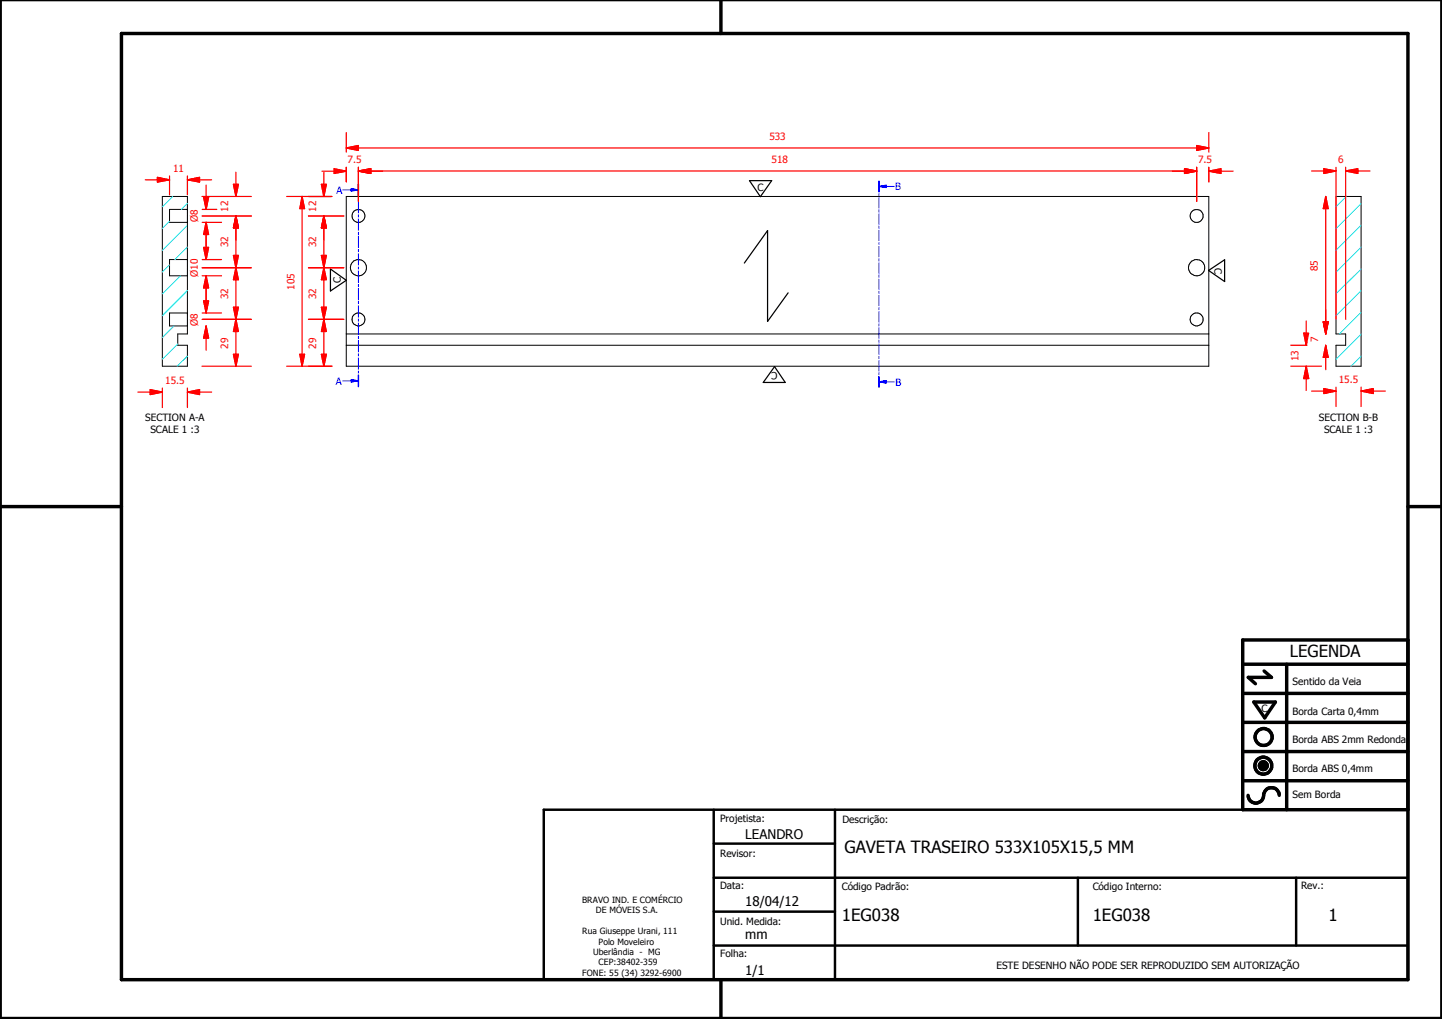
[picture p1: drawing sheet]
<svg xmlns="http://www.w3.org/2000/svg" width="297mm" height="210mm" viewBox="0 0 297 210" stroke-linecap="round" stroke-linejoin="round" font-family="sans-serif">
<g fill="none" stroke="#000" stroke-width=".21">
<path d="M33.4 40.5h5.2v28.3h-2v2.3h2v4.3h-5.2zM38.6 53.5h-3.7v3.3h3.7M38.6 43.1h-3.7v2.7h3.7M71.3 40.5h177.7v34.9h-177.7zM275.2 40.5h5.2v34.9h-5.2v-4.3h2v-2.3h-2zM38.6 64.5h.1M38.6 64.5h-3.7v2.6h3.7M71.3 68.8h177.7M71.3 71.1h177.7M259.4 157.6l1.6 .1zM259.4 157.7l1.6 .1zM259.4 157.8l1.6 .1z"/>
<path d="M259.4 157.9h1.6v.1zM259.4 157.9l1.6 .1h-1.5zM259.4 157.6h1.6zM259.5 158h1.5zM259.5 158l1.4 .1zM259.5 157.5l1.5 .1zM259.5 158.1h1.4zM259.5 157.4l1.5 .1zM259.5 158.1l1.4 .1zM259.5 157.3l1.4 .1zM259.6 158.2h1.3zM259.6 158.2h1.2z"/>
<path d="M259.6 157.2l1.3 .1zM259.6 158.2l1.2 .1zM259.6 157.2h1.3zM259.7 158.3h1.1zM259.7 158.3l1 .1zM259.7 157.1l1.1 .1zM259.7 157.1h1.1zM259.8 158.4h.9zM259.8 158.4h.8zM259.8 157.1h1zM259.8 157.1h.9zM259.8 158.4l.8 .1z"/>
<path d="M259.8 157l.9 .1zM259.8 157h.8zM259.9 158.5h.7zM259.9 158.5h.6zM259.9 157h.7zM260 158.5h.5zM260 158.5h.4zM260 157h.6zM260.1 158.5h.3zM260.1 158.5h.2zM260.1 156.9l.4 .1zM260.1 156.9h.3z"/>
<path d="M260.1 156.9h.2z"/>
<circle cx="73.8" cy="55.1" r="1.67"/>
<circle cx="73.8" cy="44.5" r="1.32"/>
<circle cx="246.5" cy="55.1" r="1.68"/>
<circle cx="246.5" cy="44.5" r="1.34"/>
<circle cx="73.8" cy="65.8" r="1.34"/>
<circle cx="246.5" cy="65.8" r="1.34"/>
</g>
<g fill="#000">
<path d="M259.4 157.6h1.6zM259.5 157.5l1.5 .1zM259.5 157.4l1.5 .1zM259.5 157.3l1.4 .1zM259.6 157.2l1.3 .1zM259.6 157.2h1.3zM259.7 157.1l1.1 .1zM259.7 157.1h1.1zM259.8 157.1h1zM259.8 157.1h.9zM259.8 157l.9 .1zM259.8 157h.8z"/>
<path d="M259.9 157h.7zM260 157h.6zM260.1 156.9l.4 .1zM260.1 156.9h.3zM260.1 156.9h.2zM260.1 158.5h.2zM260 158.5h.4zM260.1 158.5h.3zM259.9 158.5h.6zM260 158.5h.5zM259.8 158.4l.8 .1zM259.9 158.5h.7z"/>
<path d="M259.8 158.4h.8zM259.7 158.3l1 .1zM259.8 158.4h.9zM259.6 158.2l1.2 .1zM259.7 158.3h1.1zM259.6 158.2h1.2zM259.5 158.1l1.4 .1zM259.6 158.2h1.3zM259.5 158l1.4 .1zM259.5 158.1h1.4zM259.4 157.9l1.6 .1h-1.5zM259.5 158h1.5z"/>
<path d="M259.4 157.6l1.6 .1zM259.4 157.7l1.6 .1zM259.4 157.8l1.6 .1zM259.4 157.9h1.6v.1z"/>
</g>
<g fill="none" stroke="#000" stroke-width=".71">
<path d="M148.5 0v6.9M297 -.1v209.9h-297v-209.9M25 6.9h265v194.9h-265zM0 104.4h25M290 104.4h7M256 136.8h34M260.4 138.2l1.5 1.3h-4.8l1.5 1.3M265 136.8v30M290 131.8h-34v35h34M256 154.8h34M256 148.8h34M256 142.8h34"/>
<path d="M258.3 144.6h4.4l-2.2 3.3zM256 160.8h34M257.1 163.8a1.62 1.62 0 0 0 1.8 1.6 1.62 1.62 0 0 0 1.4-1.9 1.63 1.63 0 0 1 1.7-1.2 1.63 1.63 0 0 1 1.5 1.5M148.5 201.8v8"/>
<circle cx="260.2" cy="157.7" r="1.76"/>
<circle cx="260.2" cy="157.7" r=".82"/>
<circle cx="260.3" cy="151.8" r="1.76"/>
</g>
<path d="M112 166.8h178v35h-178zM147 173.8h25M147 166.8v35M172 166.8v35M147 194.8h143M147 180.8h143M147 187.8h25M222 180.8v14M267 180.8v14" fill="none" stroke="#000" stroke-width=".51"/>
<g fill="none" stroke="#00f" stroke-width=".21">
<path d="M72.3 39.1h1.5M73.8 37.9v2.4M73.8 40.7v.4M73.8 41.5v2.4M73.8 44.2v.5M73.8 45.1v2.4M73.8 47.8v.5M73.8 48.6v2.4M73.8 51.4v.5M73.8 52.2v2.4M73.8 55v.4M73.8 55.8v2.4"/>
<path d="M73.8 58.6v.4M73.8 59.4v2.4M73.8 62.1v.5M73.8 62.9v2.5M73.8 65.7v.5M73.8 66.5v2.4M73.8 69.3v.4M73.8 70.1v2.4M73.8 72.9v.4M73.8 73.7v2.4M73.8 76.5v.4M73.8 77.3v2.3"/>
</g>
<path d="M73.8 37.9v2.4M73.8 77.3v2.3" fill="none" stroke="#00f" stroke-width=".3"/>
<path d="M72.3 38.9l1.5 .2-1.5 .3z" fill="#00f"/>
<path d="M70.6 39.1h1.7M72.3 38.9l1.5 .2-1.5 .3zM72.3 78.4h1.5" fill="none" stroke="#00f" stroke-width=".21"/>
<path d="M72.3 78.2l1.5 .2-1.5 .3z" fill="#00f"/>
<g fill="none" stroke="#00f" stroke-width=".21">
<path d="M181.1 37.3v2.2M181.1 39.9v.4M181.1 38.4h1.4M181.1 40.7v2.1M181.1 43.2v.5M181.1 44.1v2.1M181.1 46.6v.4M181.1 47.4v2.2M181.1 50v.4M181.1 50.8v2.1M181.1 53.3v.5M181.1 54.1v2.2"/>
<path d="M181.1 56.6v.5M181.1 57.5v2.1M181.1 60v.5M70.6 78.4h1.7M72.3 78.2l1.5 .2-1.5 .3zM181.1 60.8v2.2M181.1 63.4v.4M181.1 64.2v2.1M181.1 66.7v.4M181.1 67.5v2.2M181.1 70.1v.4M181.1 70.9v2.1"/>
<path d="M181.1 73.4v.5M181.1 74.3v2.1M181.1 76.8v.4M181.1 77.6v2.2"/>
</g>
<path d="M34.9 54.6l-1.5 1.4M34.9 45.6l-1.5 1.5M35.6 40.5l-2.2 2.1M37.2 56.8l-3.8 3.7M38.4 46.6l-5 5M38.6 59.9l-5.2 5.1M38.6 50.9l-2.6 2.6M38.6 41.9l-1.2 1.2M35.9 67.1l-2.5 2.5M36.6 70.9l-3.2 3.1M38.6 73.4l-2.1 2" fill="none" stroke="#0ff" stroke-width=".21"/>
<path d="M181.1 37.3v2.2M181.1 77.6v2.2" fill="none" stroke="#00f" stroke-width=".3"/>
<path d="M181.1 38.4l1.4-.3v.6z" fill="#00f"/>
<path d="M181.1 38.4l1.4-.3v.6zM182.5 38.4h1.7M181.1 78.7h1.4" fill="none" stroke="#00f" stroke-width=".21"/>
<path d="M181.1 78.7l1.4-.3v.5z" fill="#00f"/>
<path d="M181.1 78.7l1.4-.3v.5zM182.5 78.7h1.7" fill="none" stroke="#00f" stroke-width=".21"/>
<path d="M277.3 40.5l-2.1 2.1M280.4 59.9l-5.2 5.1M280.4 55.4l-5.2 5.1M280.4 50.9l-5.2 5.1M280.4 46.4l-5.2 5.2M280.4 41.9l-5.2 5.2M280.4 73.4l-2.1 2M280.4 68.8l-5.2 5.2M280.4 64.3l-4.5 4.5" fill="none" stroke="#0ff" stroke-width=".21"/>
<path d="M154.4 37.2h4.6l-2.4 3.3zM68.1 55.4l3.2 2.3-3.2 2.2zM153.3 54.2l4.8-6.7v18.7l4.2-5.9M249 55.7l3.3-2.2v4.5zM159.6 75.5l2.2 3.3h-4.6z" fill="none" stroke="#000" stroke-width=".25"/>
<path d="M68.8 35.3h2.5" fill="none" stroke="#f00" stroke-width=".25"/>
<path d="M68.8 34.8l2.5 .5-2.5 .4z" fill="#f00"/>
<path d="M68.8 34.8l2.5 .5-2.5 .4zM73.8 35.3h2.6" fill="none" stroke="#f00" stroke-width=".25"/>
<path d="M73.8 35.3l2.6-.5v.9z" fill="#f00"/>
<path d="M66.3 35.3h2.5M71.3 34.5v3M73.8 35.3l2.6-.5v.9zM73.8 34.5v7M73.8 35.2h2.6M76.4 35.3h2.4" fill="none" stroke="#f00" stroke-width=".25"/>
<path d="M73.8 35.2l2.6-.4v.9z" fill="#f00"/>
<path d="M73.8 35.2l2.6-.4v.9zM244 35.2h2.5" fill="none" stroke="#f00" stroke-width=".25"/>
<path d="M244 34.8l2.5 .4-2.5 .5z" fill="#f00"/>
<path d="M73.8 34.5v7M76.4 35.2h167.6M244 34.8l2.5 .4-2.5 .5zM244 35.3h2.5M246.5 34.5v7" fill="none" stroke="#f00" stroke-width=".25"/>
<path d="M244 34.8l2.5 .5-2.5 .4z" fill="#f00"/>
<path d="M244 34.8l2.5 .5-2.5 .4zM249 35.3h2.5" fill="none" stroke="#f00" stroke-width=".25"/>
<path d="M249 35.3l2.5-.5v.9z" fill="#f00"/>
<path d="M71.3 30.5h2.5M241.5 35.3h2.5M246.5 34.5v7M249 35.3l2.5-.5v.9zM249 34.5v3M251.5 35.3h2.5" fill="none" stroke="#f00" stroke-width=".25"/>
<path d="M71.3 30.5l2.5-.5v1z" fill="#f00"/>
<path d="M71.3 30.5l2.5-.5v1zM246.5 30.5h2.5" fill="none" stroke="#f00" stroke-width=".25"/>
<path d="M246.5 30l2.5 .5-2.5 .5z" fill="#f00"/>
<path d="M66.7 38v2.5M71.3 27.3v4M71.3 34.5v3M73.8 30.5h172.7M246.5 30l2.5 .5-2.5 .5zM249 27.3v4M249 34.5v3" fill="none" stroke="#f00" stroke-width=".25"/>
<path d="M66.2 38h1l-.5 2.5z" fill="#f00"/>
<path d="M66.2 38h1l-.5 2.5zM66.7 44.5v2.4" fill="none" stroke="#f00" stroke-width=".25"/>
<path d="M66.7 44.5l.5 2.4h-1z" fill="#f00"/>
<path d="M66.7 35.5v2.5M63.5 40.5h4.9M63.5 44.5h7.3M66.7 44.5l.5 2.4h-1zM66.7 44.5v5" fill="none" stroke="#f00" stroke-width=".25"/>
<path d="M66.7 44.5l.5 2.4h-1z" fill="#f00"/>
<path d="M66.7 44.5l.5 2.4h-1zM66.7 52.6v2.6" fill="none" stroke="#f00" stroke-width=".25"/>
<path d="M66.2 52.6h1l-.5 2.6z" fill="#f00"/>
<path d="M63.5 44.5h7.3M63.5 55.2h7.3M66.2 52.6h1l-.5 2.6zM66.7 46.9v5.7M66.7 55.2v2.4" fill="none" stroke="#f00" stroke-width=".25"/>
<path d="M66.7 55.2l.5 2.4h-1z" fill="#f00"/>
<path d="M66.7 55.2l.5 2.4h-1zM66.7 63.3v2.5" fill="none" stroke="#f00" stroke-width=".25"/>
<path d="M66.2 63.3h1l-.5 2.5z" fill="#f00"/>
<path d="M63.5 55.2h7.3M66.7 57.6v5.7M63.5 65.8h7.3M66.2 63.3h1l-.5 2.5zM66.7 65.8v2.5" fill="none" stroke="#f00" stroke-width=".25"/>
<path d="M66.7 65.8l.5 2.5h-1z" fill="#f00"/>
<path d="M66.7 65.8l.5 2.5h-1zM66.7 73v2.4" fill="none" stroke="#f00" stroke-width=".25"/>
<path d="M66.2 73h1l-.5 2.4z" fill="#f00"/>
<path d="M62.2 73v2.4M63.5 75.4h4.9M63.5 65.8h7.3M66.2 73h1l-.5 2.4zM66.7 68.3v4.7" fill="none" stroke="#f00" stroke-width=".25"/>
<path d="M61.8 73h.9l-.5 2.4z" fill="#f00"/>
<path d="M62.2 40.5v2.5M61.8 73h.9l-.5 2.4z" fill="none" stroke="#f00" stroke-width=".25"/>
<path d="M62.2 40.5l.5 2.5h-.9z" fill="#f00"/>
<path d="M59.1 40.5h9.3M62.2 40.5l.5 2.5h-.9zM62.2 43v30M59.1 75.4h9.3M30.9 80.8h2.5" fill="none" stroke="#f00" stroke-width=".25"/>
<path d="M30.9 80.3l2.5 .5-2.5 .5z" fill="#f00"/>
<path d="M30.9 80.3l2.5 .5-2.5 .5zM38.6 80.8h2.5" fill="none" stroke="#f00" stroke-width=".25"/>
<path d="M38.6 80.8l2.5-.5v1z" fill="#f00"/>
<path d="M32.4 37h2.5M33.4 79.9v4M38.6 79.9v4M28.4 80.8h2.5M38.6 80.8l2.5-.5v1zM41.1 80.8h2.5" fill="none" stroke="#f00" stroke-width=".25"/>
<path d="M32.4 36.5l2.5 .5-2.5 .5z" fill="#f00"/>
<path d="M32.4 36.5l2.5 .5-2.5 .5zM38.6 37h2.5" fill="none" stroke="#f00" stroke-width=".25"/>
<path d="M38.6 37l2.5-.5v1z" fill="#f00"/>
<path d="M29.9 37h2.5M34.9 36.2v3.9M38.6 37l2.5-.5v1zM38.6 36.2v3.9M41.1 37h2.5M42.5 40.6v2.5" fill="none" stroke="#f00" stroke-width=".25"/>
<path d="M41.9 40.6h1.1l-.5 2.5z" fill="#f00"/>
<path d="M41.9 40.6h1.1l-.5 2.5zM42.5 45.8v2.5" fill="none" stroke="#f00" stroke-width=".25"/>
<path d="M42.5 45.8l.5 2.5h-1.1z" fill="#f00"/>
<path d="M42.5 38.1v2.5M41.7 45.8h3.9M41.7 43.1h3M42.5 45.8l.5 2.5h-1.1zM42.5 48.3v2.5M42.5 51v2.5" fill="none" stroke="#f00" stroke-width=".25"/>
<path d="M41.9 51h1.1l-.5 2.5z" fill="#f00"/>
<path d="M41.9 51h1.1l-.5 2.5zM42.5 56.8v2.5" fill="none" stroke="#f00" stroke-width=".25"/>
<path d="M42.5 56.8l.5 2.5h-1.1z" fill="#f00"/>
<path d="M41.7 53.5h3.9M41.7 56.8h3.9M42.5 56.8l.5 2.5h-1.1zM42.5 48.5v2.5M42.5 59.3v2.5M42.5 62v2.5" fill="none" stroke="#f00" stroke-width=".25"/>
<path d="M41.9 62h1.1l-.5 2.5z" fill="#f00"/>
<path d="M41.9 62h1.1l-.5 2.5zM42.5 67.1v2.5" fill="none" stroke="#f00" stroke-width=".25"/>
<path d="M42.5 67.1l.5 2.5h-1.1z" fill="#f00"/>
<path d="M48.6 38v2.5M42.5 59.5v2.5M41.7 64.5h3.9M42.5 67.1l.5 2.5h-1.1zM42.5 69.6v2.5" fill="none" stroke="#f00" stroke-width=".25"/>
<path d="M48.1 38h1l-.5 2.5z" fill="#f00"/>
<path d="M48.1 38h1l-.5 2.5zM48.6 44.5v2.4" fill="none" stroke="#f00" stroke-width=".25"/>
<path d="M48.6 44.5l.5 2.4h-1z" fill="#f00"/>
<path d="M48.6 35.5v2.5M41.6 40.5h10.2M41.7 44.5h10.1M48.6 44.5l.5 2.4h-1zM48.6 44.5v5" fill="none" stroke="#f00" stroke-width=".25"/>
<path d="M48.6 44.5l.5 2.4h-1z" fill="#f00"/>
<path d="M48.6 44.5l.5 2.4h-1zM48.6 52.6v2.6" fill="none" stroke="#f00" stroke-width=".25"/>
<path d="M48.1 52.6h1l-.5 2.6z" fill="#f00"/>
<path d="M41.7 55.2h10.1M41.7 44.5h10.1M48.1 52.6h1l-.5 2.6zM48.6 46.9v5.7M48.6 55.2v2.4" fill="none" stroke="#f00" stroke-width=".25"/>
<path d="M48.6 55.2l.5 2.4h-1z" fill="#f00"/>
<path d="M48.6 55.2l.5 2.4h-1zM48.6 63.3v2.5" fill="none" stroke="#f00" stroke-width=".25"/>
<path d="M48.1 63.3h1l-.5 2.5z" fill="#f00"/>
<path d="M41.7 55.2h10.1M48.6 57.6v5.7M41.7 65.8h10.1M48.1 63.3h1l-.5 2.5zM48.6 65.8v2.5" fill="none" stroke="#f00" stroke-width=".25"/>
<path d="M48.6 65.8l.5 2.5h-1z" fill="#f00"/>
<path d="M48.6 65.8l.5 2.5h-1zM48.6 73v2.4" fill="none" stroke="#f00" stroke-width=".25"/>
<path d="M48.1 73h1l-.5 2.4z" fill="#f00"/>
<path d="M272.7 35.2h2.5M41.6 75.4h10.2M41.7 65.8h10.1M48.1 73h1l-.5 2.4zM48.6 68.3v4.7" fill="none" stroke="#f00" stroke-width=".25"/>
<path d="M272.7 34.8l2.5 .4-2.5 .5z" fill="#f00"/>
<path d="M272.7 34.8l2.5 .4-2.5 .5zM277.2 35.2h2.5" fill="none" stroke="#f00" stroke-width=".25"/>
<path d="M277.2 35.2l2.5-.4v.9z" fill="#f00"/>
<path d="M270.2 35.2h2.5M275.2 34.5v31.3M277.2 35.2l2.5-.4v.9zM277.2 34.5v31.3M279.7 35.2h2.5M273.1 71.1v2.5" fill="none" stroke="#f00" stroke-width=".25"/>
<path d="M273.1 71.1l.5 2.5h-1z" fill="#f00"/>
<path d="M273.1 71.1l.5 2.5h-1zM273.1 66.3v2.5" fill="none" stroke="#f00" stroke-width=".25"/>
<path d="M272.6 66.3h1l-.5 2.5z" fill="#f00"/>
<path d="M273.1 40.5v2.5M272.6 66.3h1l-.5 2.5zM273.1 63.8v2.5M273.1 73.6v2.6" fill="none" stroke="#f00" stroke-width=".25"/>
<path d="M273.1 40.5l.5 2.5h-1z" fill="#f00"/>
<path d="M273.1 40.5l.5 2.5h-1zM273.1 66.3v2.5" fill="none" stroke="#f00" stroke-width=".25"/>
<path d="M272.6 66.3h1l-.5 2.5z" fill="#f00"/>
<path d="M273.1 43v23.3M269.1 68.6v2.5M272.6 66.3h1l-.5 2.5z" fill="none" stroke="#f00" stroke-width=".25"/>
<path d="M268.6 68.6h1l-.5 2.5z" fill="#f00"/>
<path d="M268.6 68.6h1l-.5 2.5zM268.6 68.6l.5 2.5M269.1 75.4v2.6" fill="none" stroke="#f00" stroke-width=".25"/>
<path d="M269.1 75.4l.5 2.6h-1z" fill="#f00"/>
<path d="M265.9 75.4h6.3M265.9 71.1h3.3M268.6 68.6h.6M269.1 75.4l.5 2.6h-1zM269.1 66.1v2.5M269.1 78v2.4M269.2 70.4l-.1 .7M272.7 80.6h2.5" fill="none" stroke="#f00" stroke-width=".25"/>
<path d="M272.7 80.1l2.5 .5-2.5 .5z" fill="#f00"/>
<path d="M272.7 80.1l2.5 .5-2.5 .5zM280.4 80.6h2.5" fill="none" stroke="#f00" stroke-width=".25"/>
<path d="M280.4 80.6l2.5-.5v1z" fill="#f00"/>
<path d="M275.2 79.8v3.9M280.4 79.8v3.9M270.2 80.6h2.5M280.4 80.6l2.5-.5v1zM282.9 80.6h2.5" fill="none" stroke="#f00" stroke-width=".25"/>
<g font-size="3.5">
<text x="173.9" y="175.7">GAVETA TRASEIRO 533X105X15,5 MM</text>
<text x="173.4" y="189.7">1EG038</text>
<text x="225.1" y="189.7">1EG038</text>
<text x="273.6" y="189.7">1</text>
</g>
<text font-size="3.4" x="265.7" y="135.4">LEGENDA</text>
<g font-size="2.7">
<text x="153.5" y="172.8">LEANDRO</text>
<text x="153.5" y="186.6">18/04/12</text>
<text x="153.5" y="193.4">mm</text>
<text x="153.5" y="200.8">1/1</text>
</g>
<g font-size="2.1" fill="#f00">
<text x="158.5" y="28.9">533</text>
<text x="35.7" y="35.5">11</text>
<text x="71.6" y="33.7">7.5</text>
<text x="158.9" y="33.7">518</text>
<text x="246.8" y="33.7">7.5</text>
<text x="275.6" y="33.7">6</text>
<text x="40.8" y="45.8" transform="rotate(-90 40.8 45.8)">Ø8</text>
<text x="47" y="43.6" transform="rotate(-90 47 43.6)">12</text>
<text x="65.1" y="43.6" transform="rotate(-90 65.1 43.6)">12</text>
<text x="47" y="51" transform="rotate(-90 47 51)">32</text>
<text x="65.1" y="51" transform="rotate(-90 65.1 51)">32</text>
<text x="40.8" y="57" transform="rotate(-90 40.8 57)">Ø10</text>
<text x="60.7" y="59.7" transform="rotate(-90 60.7 59.7)">105</text>
<text x="271.5" y="55.8" transform="rotate(-90 271.5 55.8)">85</text>
<text x="47" y="61.6" transform="rotate(-90 47 61.6)">32</text>
<text x="65.1" y="61.6" transform="rotate(-90 65.1 61.6)">32</text>
<text x="40.8" y="67.1" transform="rotate(-90 40.8 67.1)">Ø8</text>
<text x="47" y="71.8" transform="rotate(-90 47 71.8)">29</text>
<text x="65.1" y="71.8" transform="rotate(-90 65.1 71.8)">29</text>
<text x="271.5" y="70.5" transform="rotate(-90 271.5 70.5)">7</text>
<text x="267.5" y="74.5" transform="rotate(-90 267.5 74.5)">13</text>
<text x="34" y="79.2">15.5</text>
<text x="275.8" y="79">15.5</text>
</g>
<g font-size="2.1" fill="#00f">
<text x="69.3" y="39.9">A</text>
<text x="184.4" y="39.2">B</text>
<text x="69.2" y="79.2">A</text>
<text x="184.4" y="79.4">B</text>
</g>
<g font-size="2.1">
<text x="156" y="39.4">C</text>
<text x="70.2" y="58.4" transform="rotate(-90 70.2 58.4)">C</text>
<text x="250.1" y="55.1" transform="rotate(90 250.1 55.1)">C</text>
<text x="160.2" y="76.7" transform="rotate(180 160.2 76.7)">C</text>
<text x="29.9" y="86.8">SECTION A-A</text>
<text x="31" y="89.2">SCALE 1 :3</text>
<text x="271.7" y="86.8">SECTION B-B</text>
<text x="272.8" y="89.2">SCALE 1 :3</text>
<text x="266.3" y="141.1">Sentido da Veia</text>
<text x="259.8" y="146.7">C</text>
<text x="266.3" y="147.2">Borda Carta 0,4mm</text>
<text x="266.3" y="153.1">Borda ABS 2mm Redonda</text>
<text x="266.3" y="159">Borda ABS 0,4mm</text>
<text x="266.3" y="164.4">Sem Borda</text>
<text x="148.4" y="169.3">Projetista:</text>
<text x="173.5" y="169.5">Descrição:</text>
<text x="148.4" y="176.6">Revisor:</text>
<text x="148.4" y="183.2">Data:</text>
<text x="173.4" y="183.3">Código Padrão:</text>
<text x="225.1" y="183.3">Código Interno:</text>
<text x="268" y="183.2">Rev.:</text>
<text x="148.4" y="190.5">Unid. Medida:</text>
<text x="148.4" y="197.2">Folha:</text>
<text x="205.3" y="199.5">ESTE DESENHO NÃO PODE SER REPRODUZIDO SEM AUTORIZAÇÃO</text>
</g>
<g font-size="1.8">
<text x="119.9" y="186">BRAVO IND. E COMÉRCIO</text>
<text x="122.7" y="188.1">DE MÓVEIS S.A.</text>
<text x="119.9" y="192.4">Rua Giuseppe Urani, 111</text>
<text x="122.2" y="196.7">Uberlândia - MG</text>
<text x="123.3" y="194.6">Polo Moveleiro</text>
<text x="119.9" y="201">FONE: 55 (34) 3292-6900</text>
<text x="123.3" y="198.8">CEP:38402-359</text>
</g>
</svg>
